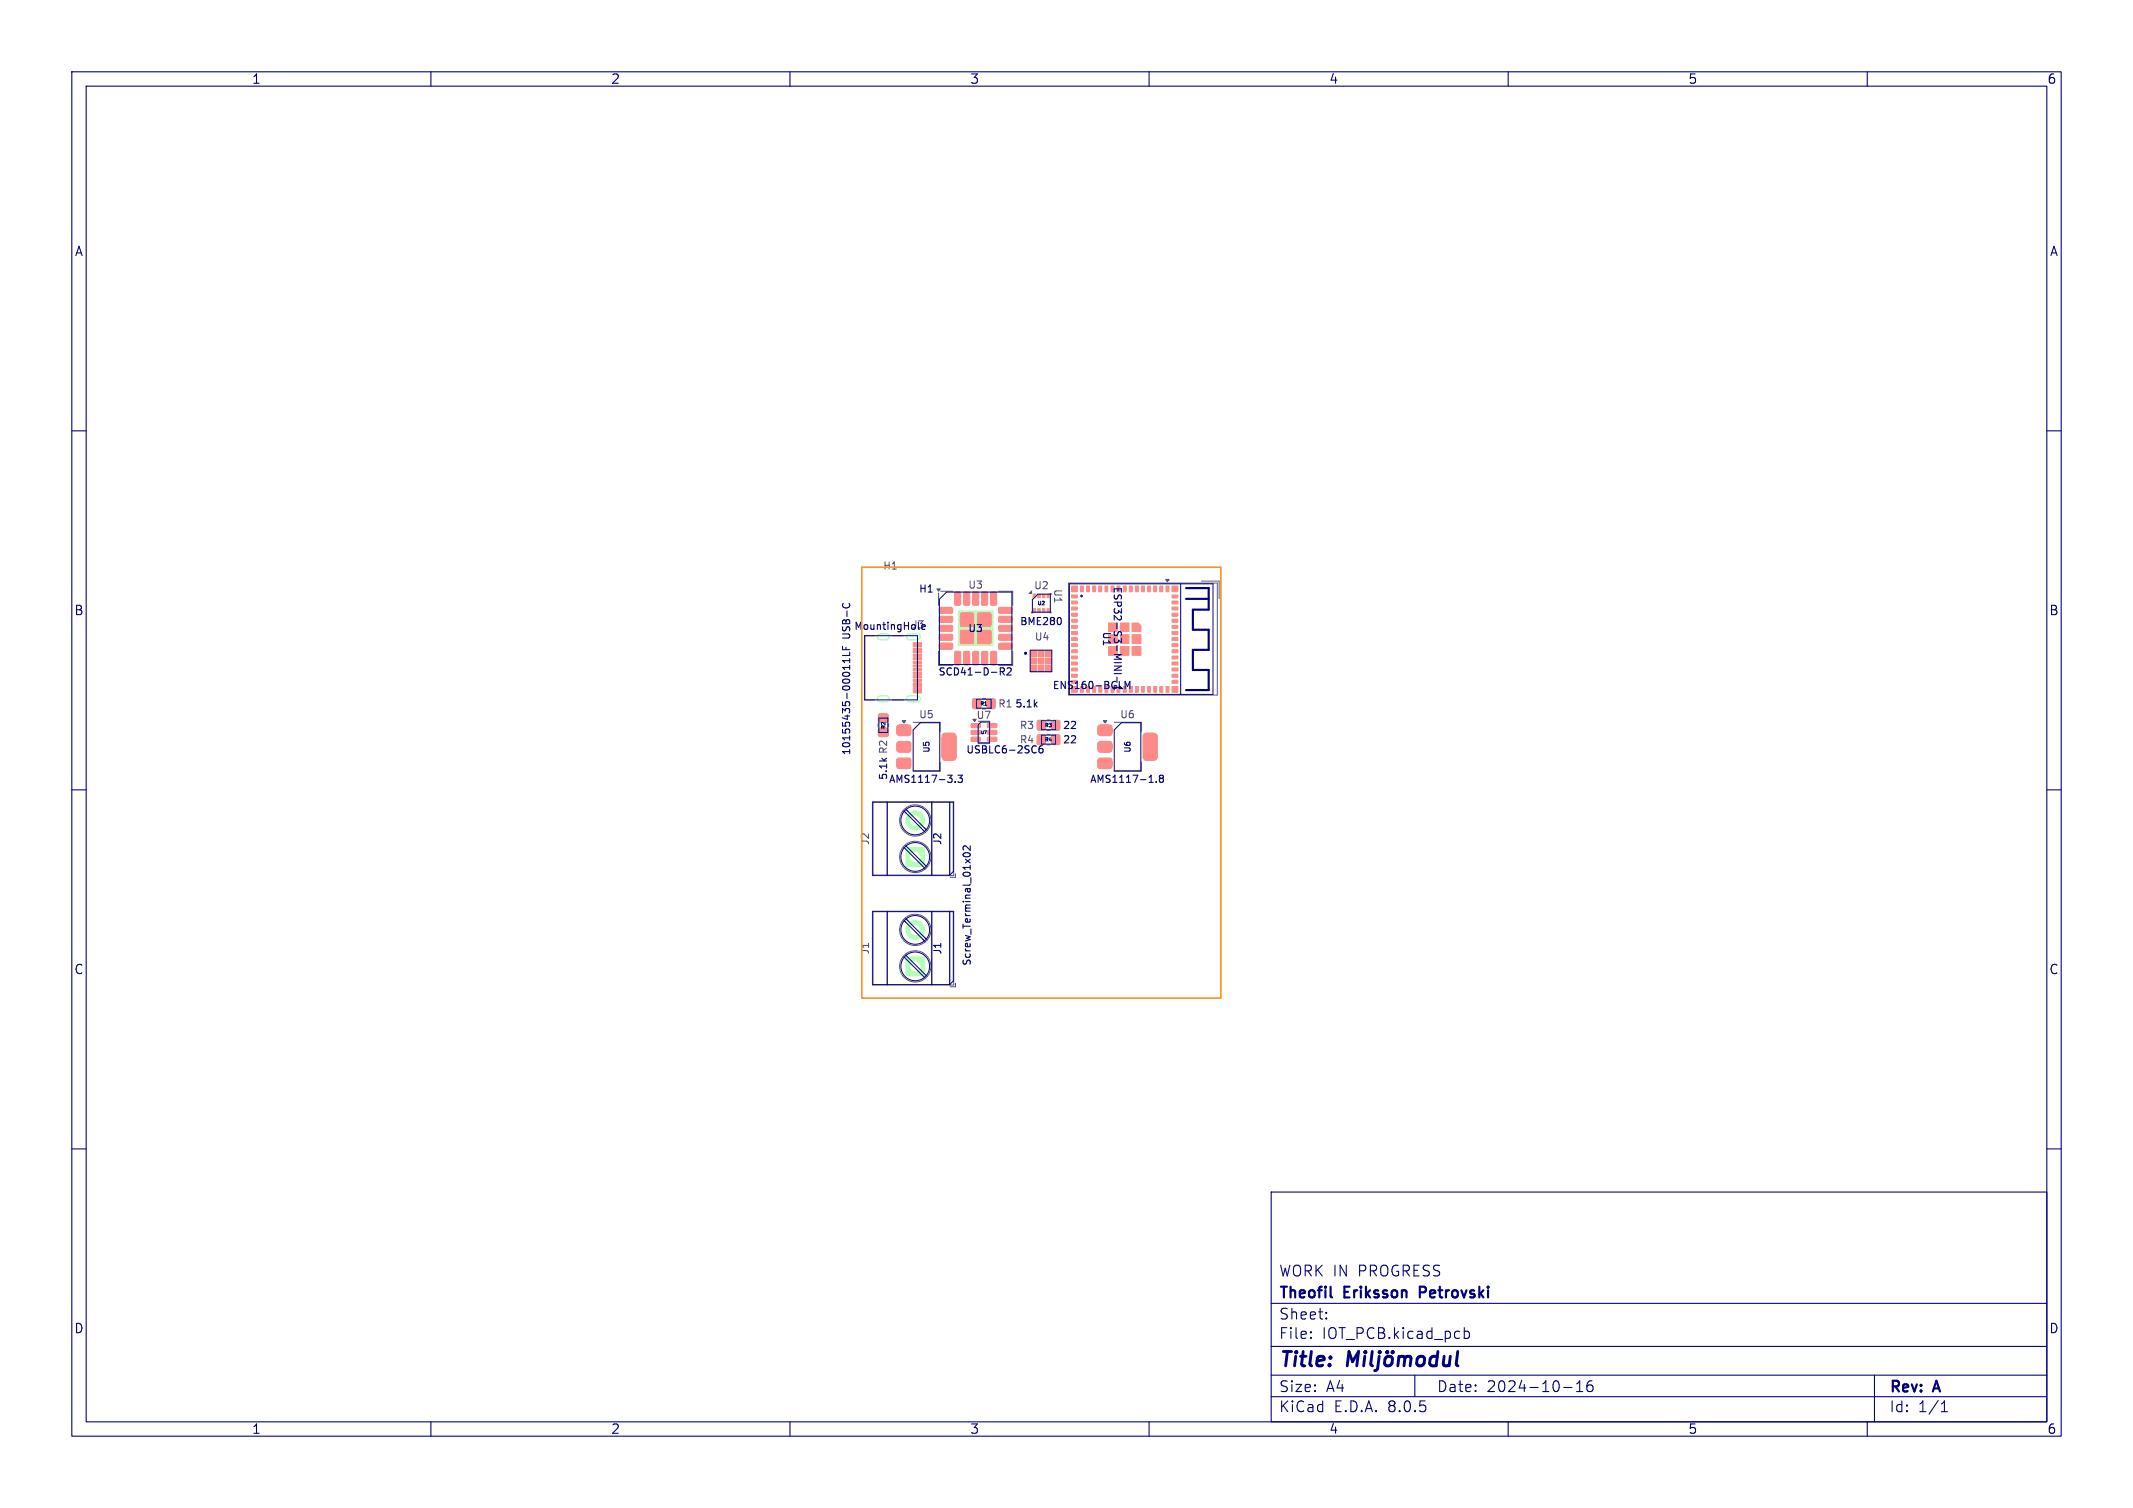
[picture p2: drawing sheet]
<svg xmlns="http://www.w3.org/2000/svg" width="297mm" height="210mm" viewBox="0 0 297 210" stroke-linecap="round" stroke-linejoin="round" font-family="sans-serif">
<g fill="#b3ffb3" stroke="#b3ffb3" stroke-width=".14">
<path d="M137.5 100.8h1.2l.1 .5-.2 .1-1-.1-.1-.1z"/>
<path d="M137.5 101.7h1.2l.1 .5-.2 .1h-1l-.1-.2z"/>
<path d="M137.5 102.7h1.2l.1 .5h-.2h-1l-.1-.1z"/>
<path d="M135.2 102.7h1.2l.1 .5h-.1h-1.1l-.1-.1z"/>
<path d="M135.2 101.7h1.2l.1 .5-.1 .1h-1.1l-.1-.2z"/>
<path d="M135.2 100.8h1.2l.1 .5-.1 .1-1.1-.1-.1-.1z"/>
<path d="M152.9 105.7l.3-.2 1.5 .1 .2 .3-.1 1-.3 .2-1.5-.1-.1-.3z"/>
<path d="M159.3 102.2l.2-.1h1.1l.3 .1 .2 .2 .1 3-.3 .4-1.4 .1-.3-.3v-3z"/>
<path d="M152.9 103.4l.3-.2 1.5 .1 .2 .3-.1 1-.3 .2-1.5-.1-.1-.3z"/>
<path d="M152.9 101.1l.3-.1h1.5l.2 .3-.1 1-.3 .1h-1.5l-.1-.3z"/>
<path d="M124.9 105.7l.3-.2 1.5 .1 .1 .3v1l-.3 .2-1.5-.1-.2-.3z"/>
<path d="M131.3 102.2l.2-.1h1.1l.3 .1 .2 .2 .1 3-.1 .2-.2 .2-1.4 .1-.3-.3v-3z"/>
<path d="M124.9 103.4l.3-.2 1.5 .1 .1 .3v1l-.3 .2-1.5-.1-.2-.3z"/>
<path d="M124.9 101.1l.3-.1h1.5l.1 .3v1l-.3 .1h-1.5l-.2-.3z"/>
<path d="M163.2 95.6h.8v.8h-.8z"/>
<path d="M149.2 81.6h.8v.8h-.8z"/>
<path d="M163.2 81.6h.8v.8h-.8z"/>
<path d="M154.3 90.1h1.3v1.2h-1.3z"/>
<path d="M156 90.1h1.2v1.2h-1.2z"/>
<path d="M157.6 90.1h1.3v1.2h-1.3z"/>
<path d="M154.3 88.4h1.3v1.2h-1.3z"/>
<path d="M156 88.4h1.2v1.2h-1.2z"/>
<path d="M157.6 88.4h1.3v1.2h-1.3z"/>
<path d="M154.3 86.7h1.3v1.3h-1.3z"/>
<path d="M156 86.7h1.2v1.3h-1.2z"/>
<path d="M157.6 86.7h.9l.4 .4v.9h-1.3z"/>
<path d="M163.2 82.8h.8v.5h-.8z"/>
<path d="M163.2 83.7h.8v.4h-.8z"/>
<path d="M163.2 84.6h.8v.4h-.8z"/>
<path d="M163.2 85.4h.8v.4h-.8z"/>
<path d="M163.2 86.3h.8v.4h-.8z"/>
<path d="M163.2 87.1h.8v.4h-.8z"/>
<path d="M163.2 88h.8v.4h-.8z"/>
<path d="M163.2 88.8h.8v.4h-.8z"/>
<path d="M163.2 89.7h.8v.4h-.8z"/>
<path d="M163.2 90.5h.8v.4h-.8z"/>
<path d="M163.2 91.4h.8v.3h-.8z"/>
<path d="M163.2 92.2h.8v.4h-.8z"/>
<path d="M163.2 93.1h.8v.3h-.8z"/>
<path d="M163.2 93.9h.8v.4h-.8z"/>
<path d="M163.2 94.7h.8v.4h-.8z"/>
<path d="M162.3 95.6h.4v.8h-.4z"/>
<path d="M161.5 95.6h.4v.8h-.4z"/>
<path d="M160.6 95.6h.4v.8h-.4z"/>
<path d="M159.8 95.6h.4v.8h-.4z"/>
<path d="M158.9 95.6h.4v.8h-.4z"/>
<path d="M158.1 95.6h.4v.8h-.4z"/>
<path d="M157.2 95.6h.4v.8h-.4z"/>
<path d="M156.4 95.6h.4v.8h-.4z"/>
<path d="M149.2 93.9h.8v.4h-.8z"/>
<path d="M149.2 93.1h.8v.3h-.8z"/>
<path d="M149.2 92.2h.8v.4h-.8z"/>
<path d="M149.2 91.4h.8v.3h-.8z"/>
<path d="M149.2 90.5h.8v.4h-.8z"/>
<path d="M149.2 89.7h.8v.4h-.8z"/>
<path d="M149.2 88.8h.8v.4h-.8z"/>
<path d="M149.2 88h.8v.4h-.8z"/>
<path d="M149.2 87.1h.8v.4h-.8z"/>
<path d="M149.2 86.3h.8v.4h-.8z"/>
<path d="M149.2 85.4h.8v.4h-.8z"/>
<path d="M149.2 84.6h.8v.4h-.8z"/>
<path d="M149.2 83.7h.8v.4h-.8z"/>
<path d="M149.2 82.8h.8v.5h-.8z"/>
<path d="M150.5 81.6h.4v.8h-.4z"/>
<path d="M151.3 81.6h.4v.8h-.4z"/>
<path d="M152.2 81.6h.4v.8h-.4z"/>
<path d="M153 81.6h.4v.8h-.4z"/>
<path d="M153.9 81.6h.3v.8h-.3z"/>
<path d="M156.4 81.6h.4v.8h-.4z"/>
<path d="M157.2 81.6h.4v.8h-.4z"/>
<path d="M158.1 81.6h.4v.8h-.4z"/>
<path d="M158.9 81.6h.4v.8h-.4z"/>
<path d="M159.8 81.6h.4v.8h-.4z"/>
<path d="M160.6 81.6h.4v.8h-.4z"/>
<path d="M161.5 81.6h.4v.8h-.4z"/>
<path d="M162.3 81.6h.4v.8h-.4z"/>
<path d="M144.5 100.4l.1-.1 .9 .1 .1 .1-.1 1.1-.2 .1-.8-.1-.1-.2z"/>
<path d="M146.5 100.4l.1-.1 .9 .1 .1 .1-.1 1.1-.2 .1-.8-.1-.1-.2z"/>
<path d="M126.1 133.3h2.6v2.6h-2.6z"/>
<path d="M144.5 102.4l.1-.1 .9 .1 .1 .1-.1 1.1-.2 .1-.8-.1-.1-.2z"/>
<path d="M146.5 102.4l.1-.1 .9 .1 .1 .1-.1 1.1-.2 .1-.8-.1-.1-.2z"/>
<path d="M126.1 118h2.6v2.6h-2.6z"/>
<path d="M127.2 89.5h1.1v.6h-1.1z"/>
<path d="M127.2 90.3h1.1v.6h-1.1z"/>
<path d="M127.2 91.6h1.1v.3h-1.1z"/>
<path d="M127.2 92.6h1.1v.3h-1.1z"/>
<path d="M127.2 93.1h1.1v.3h-1.1z"/>
<path d="M127.2 94.1h1.1v.3h-1.1z"/>
<path d="M127.2 95.9h1.1v.6h-1.1z"/>
<path d="M127.2 95.1h1.1v.6h-1.1z"/>
<path d="M127.2 94.6h1.1v.3h-1.1z"/>
<path d="M127.2 93.6h1.1v.3h-1.1z"/>
<path d="M127.2 92.1h1.1v.3h-1.1z"/>
<path d="M127.2 91.1h1.1v.3h-1.1z"/>
<path d="M122.4 99.5l.1-.1 1.1 .1 .1 .2-.1 .8-.1 .1-1.1-.1-.1-.1z"/>
<path d="M122.4 101.5l.1-.1 1.1 .1 .1 .2-.1 .8-.1 .1-1.1-.1-.1-.1z"/>
<path d="M143.9 84.8h.3v.5h-.3z"/>
<path d="M144.5 84.8h.4v.5h-.4z"/>
<path d="M145.2 84.8h.3v.5h-.3z"/>
<path d="M145.8 84.8h.4v.5h-.4z"/>
<path d="M145.8 82.7h.4v.5h-.4z"/>
<path d="M145.2 82.7h.3v.5h-.3z"/>
<path d="M144.5 82.7h.4v.5h-.4z"/>
<path d="M143.9 82.7h.3v.5h-.3z"/>
<path d="M133.5 85.1h4.7v4.8h-4.7z"/>
<path d="M133 82.5l.6-.1 .2 .1v1.6l-.2 .2h-.5l-.2-.1z"/>
<path d="M134.2 82.5l.6-.1 .2 .1v1.6l-.1 .2h-.5l-.2-.1z"/>
<path d="M135.5 82.5l.6-.1 .2 .1v1.6l-.2 .2h-.5l-.2-.1z"/>
<path d="M136.7 82.5l.6-.1 .2 .1v1.6l-.1 .2h-.5l-.2-.1z"/>
<path d="M138 82.5l.6-.1 .2 .1v1.6l-.2 .2h-.5l-.2-.1z"/>
<path d="M139.1 84.6h1.7l.1 .2v.5l-.2 .1h-1.5l-.1-.2z"/>
<path d="M139.1 85.9l1.7-.1 .1 .2v.5l-.2 .2h-1.5l-.1-.2z"/>
<path d="M139.1 87.1h1.7l.1 .2v.5l-.2 .1h-1.5l-.1-.2z"/>
<path d="M139.1 88.4l1.7-.1 .1 .2v.5l-.2 .2h-1.5l-.1-.2z"/>
<path d="M139.1 89.6h1.7l.1 .2v.5l-.2 .1h-1.5l-.1-.2z"/>
<path d="M138 90.8l.6-.1 .2 .1v1.6l-.2 .2h-.5l-.2-.1z"/>
<path d="M136.7 90.8l.6-.1 .2 .1v1.6l-.1 .2h-.5l-.2-.1z"/>
<path d="M135.5 90.8l.6-.1 .2 .1v1.6l-.2 .2h-.5l-.2-.1z"/>
<path d="M134.2 90.8l.6-.1 .2 .1v1.6l-.1 .2h-.5l-.2-.1z"/>
<path d="M133 90.8l.6-.1 .2 .1v1.6l-.2 .2h-.5l-.2-.1z"/>
<path d="M130.8 89.6h1.7l.1 .2v.5l-.2 .1h-1.5l-.1-.2z"/>
<path d="M130.8 88.4l1.7-.1 .1 .2v.5l-.2 .2h-1.5l-.1-.2z"/>
<path d="M130.8 87.1h1.7l.1 .2v.5l-.2 .1h-1.5l-.1-.2z"/>
<path d="M130.8 85.9l1.7-.1 .1 .2v.5l-.2 .2h-1.5l-.1-.2z"/>
<path d="M130.8 84.6h1.7l.1 .2v.5l-.2 .1h-1.5l-.1-.2z"/>
<path d="M135.5 97.4l.1-.1 .9 .1 .1 .1-.1 1.1-.2 .1-.8-.1-.1-.2z"/>
<path d="M137.5 97.4l.1-.1 .9 .1 .1 .1-.1 1.1-.2 .1-.8-.1-.1-.2z"/>
<path d="M143.5 90.6h.8v.8h-.8z"/>
<path d="M143.5 91.6h.8v.9h-.8z"/>
<path d="M143.5 92.7h.8v.8h-.8z"/>
<path d="M144.5 92.7h.9v.8h-.9z"/>
<path d="M145.6 92.7h.8v.8h-.8z"/>
<path d="M145.6 91.6h.8v.9h-.8z"/>
<path d="M145.6 90.6h.8v.8h-.8z"/>
<path d="M144.5 90.6h.9v.8h-.9z"/>
<path d="M144.5 91.6h.9v.9h-.9z"/>
<circle cx="127.4" cy="129.5" r="1.3"/>
<circle cx="127.4" cy="114.3" r="1.3"/>
</g>
<path d="M122.6 97.3h.8M126.6 97.3h1.1" fill="none" stroke="#b3ffb3" stroke-width="1.1"/>
<g fill="#fff" stroke="#fff" stroke-width=".14">
<circle cx="124" cy="83" r="1.6"/>
<circle cx="127.4" cy="129.5" r=".65"/>
<circle cx="127.4" cy="134.6" r=".65"/>
<circle cx="127.4" cy="114.3" r=".65"/>
<circle cx="127.4" cy="119.3" r=".65"/>
<circle cx="126.7" cy="90.1" r=".32"/>
<circle cx="126.7" cy="95.9" r=".32"/>
</g>
<path d="M122.6 97.3h.8M126.6 97.3h1.1" fill="none" stroke="#fff" stroke-width=".65"/>
<g fill="#ff8a8a" stroke="#ff8a8a" stroke-width=".14">
<path d="M137.5 100.8h1.2l.1 .5-.2 .1-1-.1-.1-.1z"/>
<path d="M137.5 101.7h1.2l.1 .5-.2 .1h-1l-.1-.2z"/>
<path d="M137.5 102.7h1.2l.1 .5h-.2h-1l-.1-.1z"/>
<path d="M135.2 102.7h1.2l.1 .5h-.1h-1.1l-.1-.1z"/>
<path d="M135.2 101.7h1.2l.1 .5-.1 .1h-1.1l-.1-.2z"/>
<path d="M135.2 100.8h1.2l.1 .5-.1 .1-1.1-.1-.1-.1z"/>
<path d="M152.9 105.7l.3-.2 1.5 .1 .2 .3-.1 1-.3 .2-1.5-.1-.1-.3z"/>
<path d="M159.3 102.2l.2-.1h1.1l.3 .1 .2 .2 .1 3-.3 .4-1.4 .1-.3-.3v-3z"/>
<path d="M152.9 103.4l.3-.2 1.5 .1 .2 .3-.1 1-.3 .2-1.5-.1-.1-.3z"/>
<path d="M152.9 101.1l.3-.1h1.5l.2 .3-.1 1-.3 .1h-1.5l-.1-.3z"/>
<path d="M124.9 105.7l.3-.2 1.5 .1 .1 .3v1l-.3 .2-1.5-.1-.2-.3z"/>
<path d="M131.3 102.2l.2-.1h1.1l.3 .1 .2 .2 .1 3-.1 .2-.2 .2-1.4 .1-.3-.3v-3z"/>
<path d="M124.9 103.4l.3-.2 1.5 .1 .1 .3v1l-.3 .2-1.5-.1-.2-.3z"/>
<path d="M124.9 101.1l.3-.1h1.5l.1 .3v1l-.3 .1h-1.5l-.2-.3z"/>
<path d="M163.2 95.6h.8v.8h-.8z"/>
<path d="M149.2 81.6h.8v.8h-.8z"/>
<path d="M163.2 81.6h.8v.8h-.8z"/>
<path d="M154.3 90.1h1.3v1.2h-1.3z"/>
<path d="M156 90.1h1.2v1.2h-1.2z"/>
<path d="M157.6 90.1h1.3v1.2h-1.3z"/>
<path d="M154.3 88.4h1.3v1.2h-1.3z"/>
<path d="M156 88.4h1.2v1.2h-1.2z"/>
<path d="M157.6 88.4h1.3v1.2h-1.3z"/>
<path d="M154.3 86.7h1.3v1.3h-1.3z"/>
<path d="M156 86.7h1.2v1.3h-1.2z"/>
<path d="M157.6 86.7h.9l.4 .4v.9h-1.3z"/>
<path d="M163.2 82.8h.8v.5h-.8z"/>
<path d="M163.2 83.7h.8v.4h-.8z"/>
<path d="M163.2 84.6h.8v.4h-.8z"/>
<path d="M163.2 85.4h.8v.4h-.8z"/>
<path d="M163.2 86.3h.8v.4h-.8z"/>
<path d="M163.2 87.1h.8v.4h-.8z"/>
<path d="M163.2 88h.8v.4h-.8z"/>
<path d="M163.2 88.8h.8v.4h-.8z"/>
<path d="M163.2 89.7h.8v.4h-.8z"/>
<path d="M163.2 90.5h.8v.4h-.8z"/>
<path d="M163.2 91.4h.8v.3h-.8z"/>
<path d="M163.2 92.2h.8v.4h-.8z"/>
<path d="M163.2 93.1h.8v.3h-.8z"/>
<path d="M163.2 93.9h.8v.4h-.8z"/>
<path d="M163.2 94.7h.8v.4h-.8z"/>
<path d="M162.3 95.6h.4v.8h-.4z"/>
<path d="M161.5 95.6h.4v.8h-.4z"/>
<path d="M160.6 95.6h.4v.8h-.4z"/>
<path d="M159.8 95.6h.4v.8h-.4z"/>
<path d="M158.9 95.6h.4v.8h-.4z"/>
<path d="M158.1 95.6h.4v.8h-.4z"/>
<path d="M157.2 95.6h.4v.8h-.4z"/>
<path d="M156.4 95.6h.4v.8h-.4z"/>
<path d="M149.2 93.9h.8v.4h-.8z"/>
<path d="M149.2 93.1h.8v.3h-.8z"/>
<path d="M149.2 92.2h.8v.4h-.8z"/>
<path d="M149.2 91.4h.8v.3h-.8z"/>
<path d="M149.2 90.5h.8v.4h-.8z"/>
<path d="M149.2 89.7h.8v.4h-.8z"/>
<path d="M149.2 88.8h.8v.4h-.8z"/>
<path d="M149.2 88h.8v.4h-.8z"/>
<path d="M149.2 87.1h.8v.4h-.8z"/>
<path d="M149.2 86.3h.8v.4h-.8z"/>
<path d="M149.2 85.4h.8v.4h-.8z"/>
<path d="M149.2 84.6h.8v.4h-.8z"/>
<path d="M149.2 83.7h.8v.4h-.8z"/>
<path d="M149.2 82.8h.8v.5h-.8z"/>
<path d="M150.5 81.6h.4v.8h-.4z"/>
<path d="M151.3 81.6h.4v.8h-.4z"/>
<path d="M152.2 81.6h.4v.8h-.4z"/>
<path d="M153 81.6h.4v.8h-.4z"/>
<path d="M153.9 81.6h.3v.8h-.3z"/>
<path d="M156.4 81.6h.4v.8h-.4z"/>
<path d="M157.2 81.6h.4v.8h-.4z"/>
<path d="M158.1 81.6h.4v.8h-.4z"/>
<path d="M158.9 81.6h.4v.8h-.4z"/>
<path d="M159.8 81.6h.4v.8h-.4z"/>
<path d="M160.6 81.6h.4v.8h-.4z"/>
<path d="M161.5 81.6h.4v.8h-.4z"/>
<path d="M162.3 81.6h.4v.8h-.4z"/>
<path d="M144.5 100.4l.1-.1 .9 .1 .1 .1-.1 1.1-.2 .1-.8-.1-.1-.2z"/>
<path d="M146.5 100.4l.1-.1 .9 .1 .1 .1-.1 1.1-.2 .1-.8-.1-.1-.2z"/>
<path d="M144.5 102.4l.1-.1 .9 .1 .1 .1-.1 1.1-.2 .1-.8-.1-.1-.2z"/>
<path d="M146.5 102.4l.1-.1 .9 .1 .1 .1-.1 1.1-.2 .1-.8-.1-.1-.2z"/>
<path d="M127.2 89.5h1.1v.6h-1.1z"/>
<path d="M127.2 90.3h1.1v.6h-1.1z"/>
<path d="M127.2 91.6h1.1v.3h-1.1z"/>
<path d="M127.2 92.6h1.1v.3h-1.1z"/>
<path d="M127.2 93.1h1.1v.3h-1.1z"/>
<path d="M127.2 94.1h1.1v.3h-1.1z"/>
<path d="M127.2 95.9h1.1v.6h-1.1z"/>
<path d="M127.2 95.1h1.1v.6h-1.1z"/>
<path d="M127.2 94.6h1.1v.3h-1.1z"/>
<path d="M127.2 93.6h1.1v.3h-1.1z"/>
<path d="M127.2 92.1h1.1v.3h-1.1z"/>
<path d="M127.2 91.1h1.1v.3h-1.1z"/>
<path d="M122.4 99.5l.1-.1 1.1 .1 .1 .2-.1 .8-.1 .1-1.1-.1-.1-.1z"/>
<path d="M122.4 101.5l.1-.1 1.1 .1 .1 .2-.1 .8-.1 .1-1.1-.1-.1-.1z"/>
<path d="M143.9 84.8h.3v.5h-.3z"/>
<path d="M144.5 84.8h.4v.5h-.4z"/>
<path d="M145.2 84.8h.3v.5h-.3z"/>
<path d="M145.8 84.8h.4v.5h-.4z"/>
<path d="M145.8 82.7h.4v.5h-.4z"/>
<path d="M145.2 82.7h.3v.5h-.3z"/>
<path d="M144.5 82.7h.4v.5h-.4z"/>
<path d="M143.9 82.7h.3v.5h-.3z"/>
<path d="M133 82.5l.6-.1 .2 .1v1.6l-.2 .2h-.5l-.2-.1z"/>
<path d="M134.2 82.5l.6-.1 .2 .1v1.6l-.1 .2h-.5l-.2-.1z"/>
<path d="M135.5 82.5l.6-.1 .2 .1v1.6l-.2 .2h-.5l-.2-.1z"/>
<path d="M136.7 82.5l.6-.1 .2 .1v1.6l-.1 .2h-.5l-.2-.1z"/>
<path d="M138 82.5l.6-.1 .2 .1v1.6l-.2 .2h-.5l-.2-.1z"/>
<path d="M139.1 84.6h1.7l.1 .2v.5l-.2 .1h-1.5l-.1-.2z"/>
<path d="M139.1 85.9l1.7-.1 .1 .2v.5l-.2 .2h-1.5l-.1-.2z"/>
<path d="M139.1 87.1h1.7l.1 .2v.5l-.2 .1h-1.5l-.1-.2z"/>
<path d="M139.1 88.4l1.7-.1 .1 .2v.5l-.2 .2h-1.5l-.1-.2z"/>
<path d="M139.1 89.6h1.7l.1 .2v.5l-.2 .1h-1.5l-.1-.2z"/>
<path d="M138 90.8l.6-.1 .2 .1v1.6l-.2 .2h-.5l-.2-.1z"/>
<path d="M136.7 90.8l.6-.1 .2 .1v1.6l-.1 .2h-.5l-.2-.1z"/>
<path d="M135.5 90.8l.6-.1 .2 .1v1.6l-.2 .2h-.5l-.2-.1z"/>
<path d="M134.2 90.8l.6-.1 .2 .1v1.6l-.1 .2h-.5l-.2-.1z"/>
<path d="M133 90.8l.6-.1 .2 .1v1.6l-.2 .2h-.5l-.2-.1z"/>
<path d="M130.8 89.6h1.7l.1 .2v.5l-.2 .1h-1.5l-.1-.2z"/>
<path d="M130.8 88.4l1.7-.1 .1 .2v.5l-.2 .2h-1.5l-.1-.2z"/>
<path d="M130.8 87.1h1.7l.1 .2v.5l-.2 .1h-1.5l-.1-.2z"/>
<path d="M130.8 85.9l1.7-.1 .1 .2v.5l-.2 .2h-1.5l-.1-.2z"/>
<path d="M130.8 84.6h1.7l.1 .2v.5l-.2 .1h-1.5l-.1-.2z"/>
<path d="M136.2 87.8l.1-.1 1.6 .1 .1 .2-.1 1.6-.1 .1-1.6-.1-.1-.2z"/>
<path d="M136.2 85.4l.1-.1 1.6 .1 .1 .2-.1 1.6-.1 .1-1.6-.1-.1-.2z"/>
<path d="M133.8 87.8l.1-.1 1.6 .1 .1 .2-.1 1.6-.1 .1-1.6-.1-.1-.2z"/>
<path d="M133.8 85.4l.1-.1 1.6 .1 .1 .2-.1 1.6-.1 .1-1.6-.1-.1-.2z"/>
<path d="M135.5 97.4l.1-.1 .9 .1 .1 .1-.1 1.1-.2 .1-.8-.1-.1-.2z"/>
<path d="M137.5 97.4l.1-.1 .9 .1 .1 .1-.1 1.1-.2 .1-.8-.1-.1-.2z"/>
<path d="M143.5 90.6h.8v.8h-.8z"/>
<path d="M143.5 91.6h.8v.9h-.8z"/>
<path d="M143.5 92.7h.8v.8h-.8z"/>
<path d="M144.5 92.7h.9v.8h-.9z"/>
<path d="M145.6 92.7h.8v.8h-.8z"/>
<path d="M145.6 91.6h.8v.9h-.8z"/>
<path d="M145.6 90.6h.8v.8h-.8z"/>
<path d="M144.5 90.6h.9v.8h-.9z"/>
<path d="M144.5 91.6h.9v.9h-.9z"/>
</g>
<g fill="#626262" stroke="#626262" stroke-width=".14">
<path d="M135.5 100.2h.4l-.2 .3z"/>
<path d="M153.6 100.4h.5l-.2 .3z"/>
<path d="M125.6 100.4h.5l-.2 .3z"/>
<path d="M162.3 80.7h.5l-.2 .3z"/>
<path d="M143.6 82.3v.4h-.3z"/>
<path d="M130.5 82h.4l-.2 .3z"/>
</g>
<g fill="none" stroke="#626262" stroke-width=".14">
<path d="M120.4 88.5v9h1.4M124.2 97.5h1.6M130.7 90.7v2h2M130.7 82.6v1.7M131 82.3h1.7M136.8 97.3h.4M136.8 98.7h.4M139 82.3h2v2M141 90.7v2h-2M143.6 85.2v.2h.2M146.3 85.2v.2h-.1M148.8 81.2h20.7v15.6h-20.7z"/>
<path d="M167.3 80.9h2.4v2.5M121.5 111.7h11.3v10.2h-11.3zM122.3 100.8v.4M123.5 111.7v10.2M123.7 100.8v.4M125.8 112.9l.4 .4M125.8 118l.1 .1M126.1 112.6l.3 .4M126.1 117.7l.1 .1M127.2 100.6h3.7v1.2M128.4 115.5l.4 .4M128.7 115.3l.4 .3"/>
<path d="M129.7 111.7v10.2M130.9 106.1v1.3h-3.7M132.2 111.7v10.2M136.2 103.6h1.6M145.8 100.3h.4M145.8 101.7h.4M145.8 102.3h.4M145.8 103.7h.4M155.2 100.6h3.7v1.2M158.9 106.1v1.3h-3.7M121.5 126.9h11.3v10.3h-11.3zM123.5 126.9v10.3"/>
<path d="M125.8 128.1l.4 .4M125.8 133.2l.1 .1M126.1 127.8l.3 .4M126.1 132.9l.1 .1M128.4 130.8l.4 .4M128.7 130.5l.4 .4M128.7 136.1l.1 .1M128.7 120.9l.1 .1M129 135.9l.1 .1M129 120.6l.1 .1M129.7 126.9v10.3M132.2 126.9v10.3"/>
<path d="M133 121.7v.5h-.7M133 136.9v.5h-.7"/>
<circle cx="127.4" cy="114.3" r="2.18"/>
<circle cx="127.4" cy="119.3" r="2.18"/>
<circle cx="127.4" cy="129.5" r="2.18"/>
<circle cx="127.4" cy="134.6" r="2.18"/>
</g>
<circle cx="142.8" cy="91" r=".1" fill="none" stroke="#626262" stroke-width=".2"/>
<g fill="none" stroke="#000080" stroke-width=".15">
<path d="M10 10h277v190h-277zM12 12h273v186h-273zM60 10v2M110 10v2M160 10v2M210 10v2M260 10v2M10 60h2M285 60h2M117.3 90v.5h1M117.4 84l-.1 .2M117.8 90.1v.4"/>
<path d="M118.2 84l.1 .2M118.3 90.8v.5h-1M118.3 91.7v.6M118.3 92h-1l.3 .3M128.8 87v.2l-.4 .1M139.3 93.5h.5l.1-.2-.1-.2-.5-.1v1M139.5 93.5l.4 .5M140.2 93.1l.4-.1 .2 .3-.6 .7h.6M144.1 98.1l.3 .4M144.4 97.8l-.4 .4M147.7 86.1l.1 .3-.1 .5M155.1 93.8h1"/>
<path d="M155.5 94.3v.7M156.1 92.8l-1 .5h1M156.7 95.9v-1l.3 .7 .3-.7v1M10 110h2M122.8 105.6l.4 .4M123.5 105.6l-.4 .3M133 108.9v.1M133.4 108h.6l-.3 .3 .3 .1v.5l-.2 .1-.4-.1M134.1 118.9a.59 .59 0 0 1 1 .2 .57 .57 0 0 1-1-.1zM135.1 117.8v.6l-.7-.6-.3 .2 .1 .4M144.2 103.9l.1 .1M144.3 104.8h-.1"/>
<path d="M145.1 103.9h-.2a.67 .67 0 0 0 0 1l.3-.1v-.4l-.2-.2h-.1l-.2 .2M161 108.9v.1M161.6 108.4l-.2-.2 .2-.2h.3l.1 .1-.2 .3M161.6 108.4l-.2 .2 .1 .3 .1 .1 .3-.1 .1-.1v-.3l-.2-.1M161.6 108.4h.2M285 110h2M10 160h2M285 160h2M177 166h108v32h-108zM60 198v2M110 198v2M160 198v2"/>
<path d="M177 194.5h108M177 191.5h108M177 187.5h108M177 181.5h108M182.5 186.3h.1l-.1 .1M182.5 186.3v.1M182.5 185.5v.1M182.5 185.5h.1l-.1 .1M184.7 183.6v.1M184.7 183.6h-.1l.1 .1M184.7 182.8v.1M184.7 182.8h-.1l.1 .1"/>
<path d="M197 191.5v3M203.9 184.9v1.5M203.9 185.5l.4-.1 .3 .3v.4l-.1 .2-.2 .1-.4-.1M210 198v2M217.7 193.2h1.2M219.5 193.8h.9M219.5 192.7l.5-.4v1.5M221.7 192.3a.59 .59 0 0 0-.7 .6v.6l.1 .2 .4 .1 .2-.1 .1-.5-.1-.3h-.5l-.2 .3M260 198v2M261 191.5v6.5M270.3 196.6h.9M270.3 195.5l.4-.4v1.5"/>
<circle cx="150.6" cy="83" r=".11"/>
</g>
<path d="M165.2 81.9h3.1v3h-2.2v2.8h2.2v2.8h-2.2v2.8h2.2v2.8h-3.1M165.2 83.4h3.1M197.7 180h.6M198.3 179.2h-.6v1.5M185.3 180.6l.2 .1" fill="none" stroke="#000080" stroke-width=".3"/>
<g fill="none" stroke="#000080" stroke-width=".14">
<path d="M120.4 88.5h7.4v9h-7.4zM130.8 83.4l1-1h9.1v10.1h-10.1zM136 97.4h2v1.2h-2zM143.5 90.5h3v3h-3zM143.8 83.5l.7-.8h1.7v2.6h-2.4zM148.9 81.3h20v15.4h-20zM164.4 81.3v15.4M121.5 111.7h11.2v9.7l-.5 .5h-10.7zM122.4 100h1.2v2h-1.2zM123.5 111.7v10.2M125.9 113l2.8 2.8M125.9 118.1l2.8 2.8"/>
<path d="M126.2 112.7l2.8 2.8M126.2 117.8l2.8 2.8M128.2 100.7h2.6v6.7h-3.6v-5.7zM129.7 111.7v10.2M132.2 111.7v10.2M136.6 100.5l-.4 .5v2.4h1.6v-2.9M145 100.4h2v1.2h-2zM145 102.4h2v1.2h-2zM155.2 101.7l1-1h2.7v6.7h-3.7zM121.5 127h11.2v9.6l-.5 .5h-10.7zM123.5 127v10.1M125.9 128.2l2.8 2.8"/>
<path d="M125.9 133.3l2.8 2.8M126.2 128l2.8 2.8M126.2 133.1l2.8 2.8M129.7 127v10.1M132.2 127v10.1"/>
<circle cx="127.4" cy="119.3" r="2"/>
<circle cx="127.4" cy="114.3" r="2"/>
<circle cx="127.4" cy="129.5" r="2"/>
<circle cx="127.4" cy="134.6" r="2"/>
</g>
<circle cx="142.8" cy="91" r=".1" fill="none" stroke="#000080" stroke-width=".2"/>
<path d="M120 79h50v60h-50z" fill="none" stroke="#ff8000" stroke-width=".2"/>
<g font-size="2.8" fill="#000080">
<text x="178" y="190.9">Title:</text>
<text x="187.7" y="190.9">Miljömodul</text>
</g>
<g font-size="2.1" fill="#000080">
<text x="178" y="178">WORK IN</text>
<text x="189.2" y="178">PROGRESS</text>
<text x="178" y="184">Sheet:</text>
<text x="178" y="181.2">Theofil</text>
<text x="187.2" y="181.2">Eriksson</text>
<text x="198.3" y="181.2">Petrovski</text>
<text x="178" y="186.7">File:</text>
<text x="184.1" y="186.7">IOT_PCB.kicad_pcb</text>
<text x="178" y="196.9">KiCad</text>
<text x="178" y="194.1">Size:</text>
<text x="184.7" y="194.1">A4</text>
<text x="185.7" y="196.9">E.D.A.</text>
<text x="193.3" y="196.9">8.0.5</text>
<text x="200" y="194.1">Date:</text>
<text x="207" y="194.1">2024-10-16</text>
<text x="263" y="194.3">Rev:</text>
<text x="263" y="196.9">Id:</text>
<text x="267.1" y="196.9">1/1</text>
<text x="269.4" y="194.3">A</text>
</g>
<g font-size="1.8" fill="#000080">
<text x="35" y="11.9">1</text>
<text x="85" y="11.9">2</text>
<text x="135" y="11.9">3</text>
<text x="185" y="11.9">4</text>
<text x="235" y="11.9">5</text>
<text x="285" y="11.9">6</text>
<text x="10.3" y="35.9">A</text>
<text x="285.4" y="35.9">A</text>
<text x="10.3" y="85.9">B</text>
<text x="285.3" y="85.9">B</text>
<text x="10.3" y="135.9">C</text>
<text x="285.3" y="135.9">C</text>
<text x="10.3" y="185.9">D</text>
<text x="285.3" y="185.9">D</text>
<text x="35" y="199.9">1</text>
<text x="85" y="199.9">2</text>
<text x="135" y="199.9">3</text>
<text x="185" y="199.9">4</text>
<text x="235" y="199.9">5</text>
<text x="285" y="199.9">6</text>
</g>
<g font-size="1.4" fill="#626262">
<text x="122.9" y="79.5">H1</text>
<text x="134.7" y="82.2">U3</text>
<text x="143.9" y="82.3">U2</text>
<text x="146.6" y="81.9" transform="rotate(90 146.6 81.9)">U1</text>
<text x="144" y="89.4">U4</text>
<text x="127.9" y="100.2">U5</text>
<text x="138.9" y="98.7">R1</text>
<text x="141.9" y="101.7">R3</text>
<text x="155.9" y="100.2">U6</text>
<text x="123.7" y="105.1" transform="rotate(-90 123.7 105.1)">R2</text>
<text x="121.2" y="117.8" transform="rotate(-90 121.2 117.8)">J2</text>
<text x="121.2" y="133" transform="rotate(-90 121.2 133)">J1</text>
</g>
<g font-size="1.4" fill="#000080">
<text x="127.9" y="82.7">H1</text>
<text x="154.9" y="81.6" transform="rotate(90 154.9 81.6)">ESP32-S3-MINI-1</text>
<text x="118.6" y="89" transform="rotate(-90 118.6 89)">USB-C</text>
<text x="118.9" y="87.9">MountingHoleJ3</text>
<text x="134.7" y="88.2">U3</text>
<text x="141.9" y="87.3">BME280</text>
<text x="153.4" y="87.9" transform="rotate(90 153.4 87.9)">U1</text>
<text x="130.6" y="94.3">SCD41-D-R2</text>
<text x="135.9" y="100.3">U7</text>
<text x="141.3" y="98.7">5.1k</text>
<text x="146.5" y="96.2">ENS160-BGLM</text>
<text x="147.9" y="101.7">22</text>
<text x="118.6" y="105.3" transform="rotate(-90 118.6 105.3)">10155435-00011LF</text>
<text x="134.4" y="105.1">USBLC6-2SC6</text>
<text x="141.9" y="103.7">R4</text>
<text x="147.9" y="103.7">22</text>
<text x="123.7" y="109.2">AMS1117-3.3</text>
<text x="123.7" y="108.7" transform="rotate(-90 123.7 108.7)">5.1k</text>
<text x="151.7" y="109.2">AMS1117-1.8</text>
<text x="131.3" y="117.8" transform="rotate(-90 131.3 117.8)">J2</text>
<text x="131.3" y="133" transform="rotate(-90 131.3 133)">J1</text>
<text x="135.4" y="134.6" transform="rotate(-90 135.4 134.6)">Screw_Terminal_01x02</text>
</g>
<g font-size="1.1" fill="#000080">
<text x="129.6" y="104.9" transform="rotate(-90 129.6 104.9)">U5</text>
<text x="157.6" y="104.9" transform="rotate(-90 157.6 104.9)">U6</text>
</g>
<g font-size=".7" fill="#000080">
<text x="144.4" y="84.4">U2</text>
<text x="123.4" y="101.6" transform="rotate(-90 123.4 101.6)">R2</text>
<text x="136.4" y="98.4">R1</text>
<text x="145.4" y="101.4">R3</text>
<text x="145.4" y="103.4">R4</text>
</g>
<text font-size=".6" fill="#000080" x="136.5" y="102.3">U7</text>
</svg>
